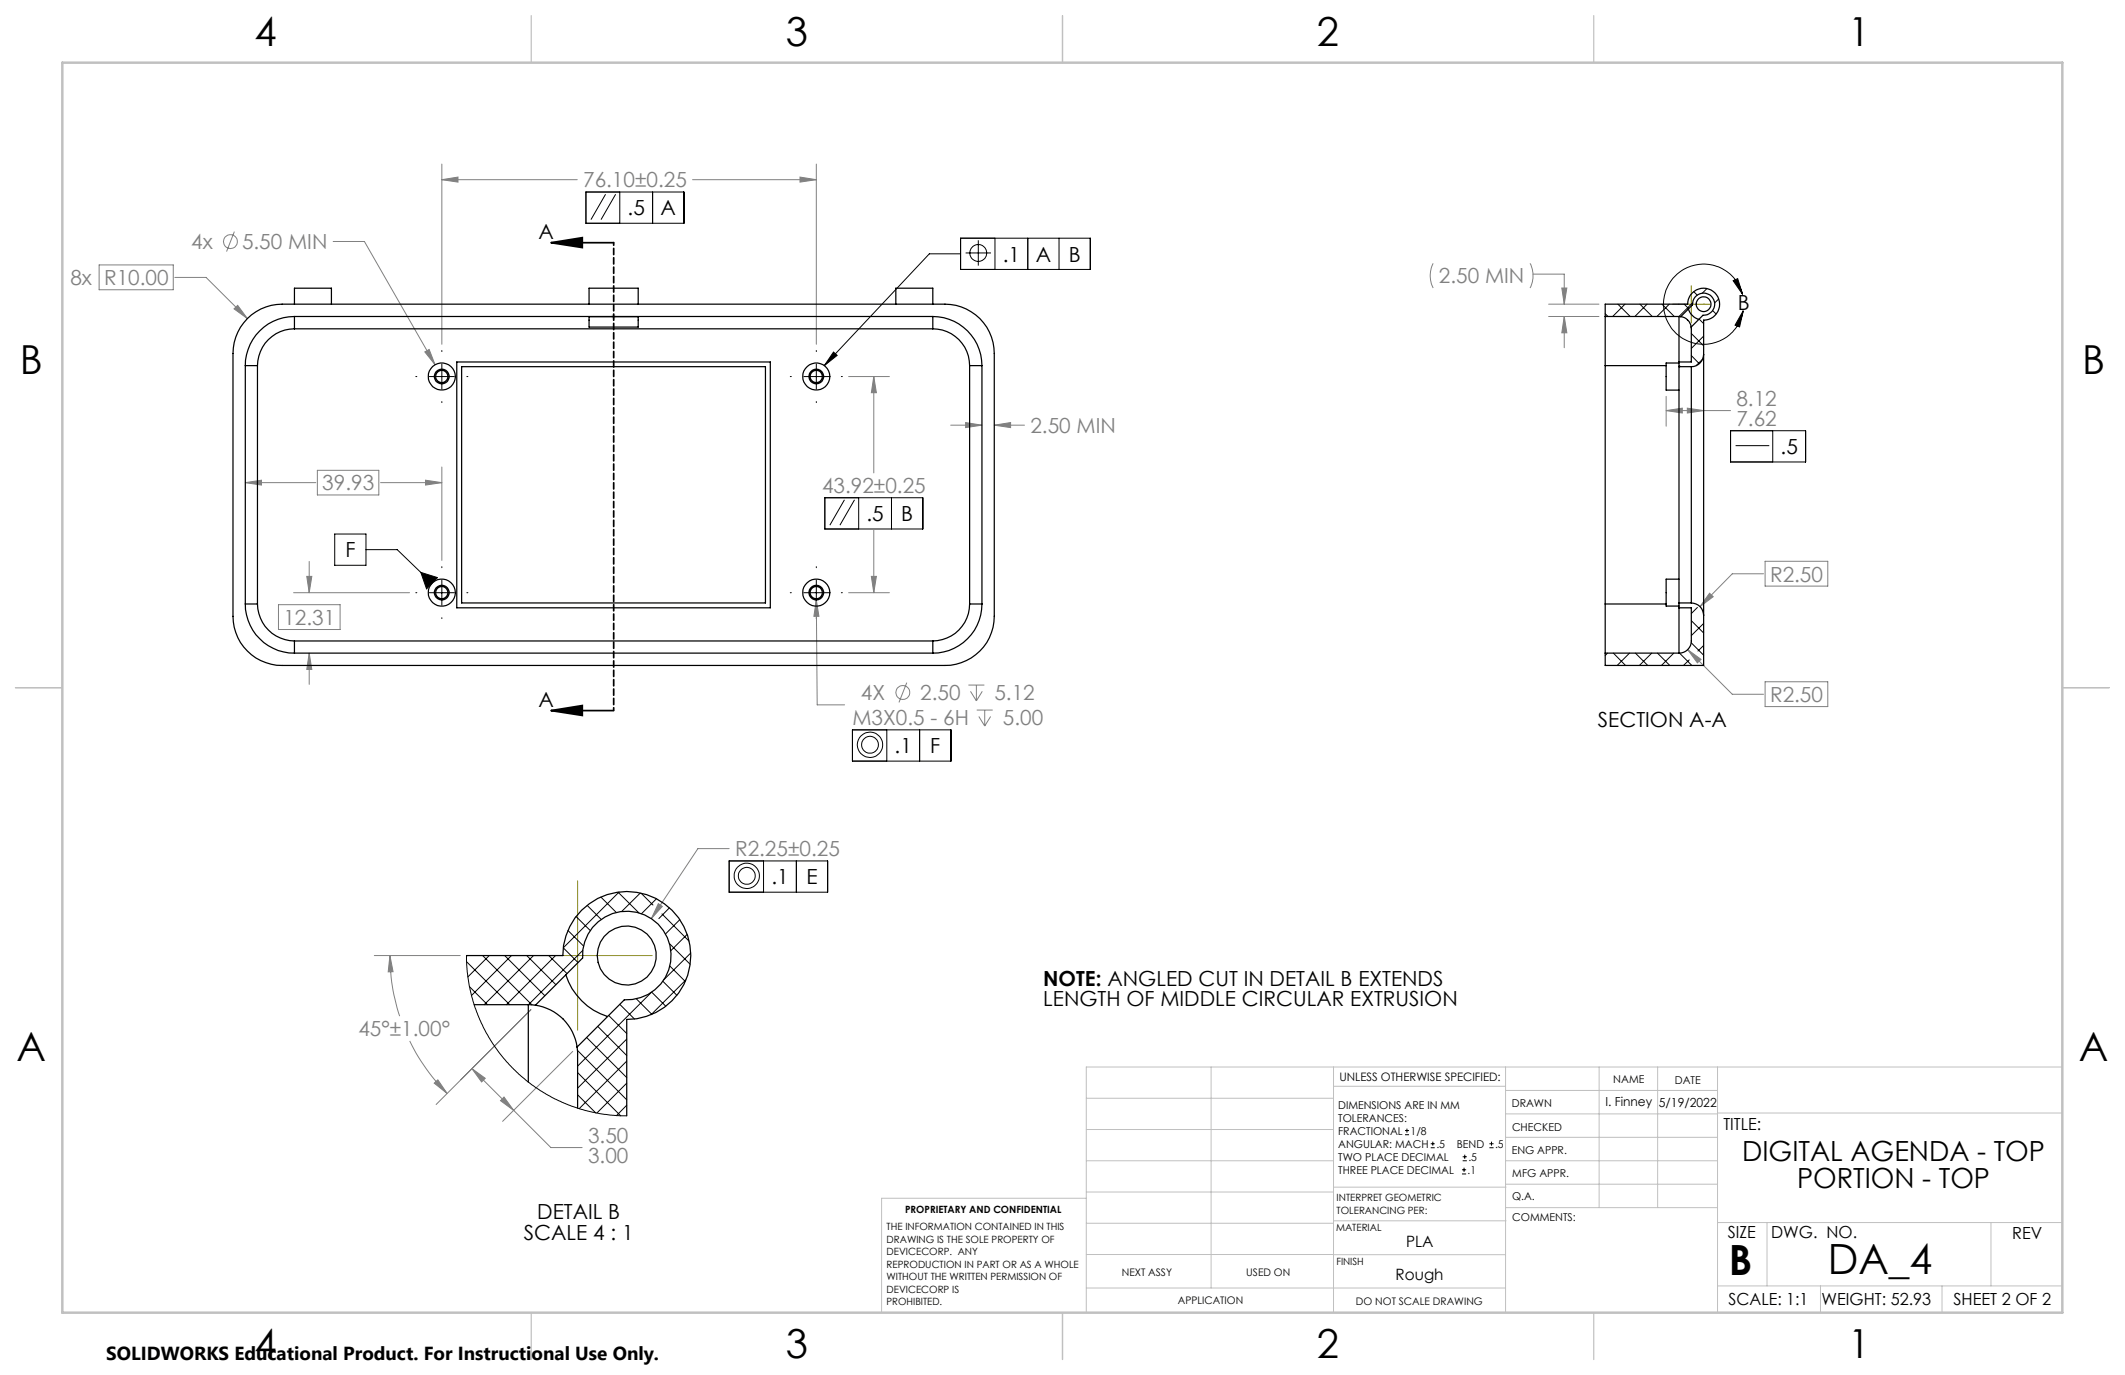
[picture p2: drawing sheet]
<svg xmlns="http://www.w3.org/2000/svg" width="432mm" height="279mm" viewBox="0 0 432 279" stroke-linecap="round" stroke-linejoin="round" font-family="sans-serif">
<g fill="none" stroke="#808080" stroke-width=".2">
<path d="M89.8 36.5l3.3-.5v1zM89.8 33.3v36.7M89.8 36.5h27.5M140.7 36.5h25.2M162.6 36l3.3 .5-3.3 .5zM165.9 33.3v36.7M20.1 53.8h15.1v5.1h-15.1zM35.5 56.4h6.4l8.4 8.3M47.6 47.1l-1.6 4M67.7 49.1h6.3l14.4 25M291.2 53.5a5.5 5.5 0 0 0 0 5M310.9 53.5a5.5 5.5 0 0 1 0 5"/>
<path d="M311.5 55.7h6.4v6.1M317.4 58.5h1l-.5 3.3zM47.6 62.8l.7-.7 2 2.6zM86.3 71.5l.9-.5 1.2 3.1zM172.4 76.5h8.3M177.6 76.5l.5 3.3h-1zM177.6 76.5v19.6M314.7 61.8h10.2M314.7 64.3h10.2M317.9 64.3l.5 3.3h-1zM317.9 64.3v6.4M49.8 98.1l3.3-.5v1z"/>
<path d="M49.8 98.1h14.4M64.5 95.6h12.5v5h-12.5zM77.3 98.1h12.5M86.5 97.6l3.3 .5-3.3 .5zM89.8 94.9v19M193.2 86.4h6.3M196.2 85.9l3.3 .5-3.3 .5zM202 86.4l3.4-.5v1zM202 86.4h6.2M338.6 83.4l3.2-.5v1zM338.6 80.5v6.1M338.6 83.4h13"/>
<path d="M342.9 82.9l3.3 .5-3.3 .5zM62.3 117.1h1.1l-.6 3.3zM62.8 114.1v6.3M177.1 117.1h1l-.5 3.3zM177.6 107.5v12.9M358.4 116.6h-6.4l-6.6 6.7M358.7 114.1h12.7v5h-12.7zM56.6 122.9h12.5v5h-12.5zM59.7 120.4h23.5M62.8 132.7l.6 3.3h-1.1zM62.8 132.7v6.4M165.9 121.9l.2 21.3h5.5"/>
<path d="M165.9 121.9l.5 3.3h-1zM172.4 120.4h8.3M184.3 138.7l-1.6 4M196.8 139.2h3.2M198.4 139.2v3.2M342.9 132l2.8 2-.8 .7zM342.9 132l9.1 9.1h6.4M347.4 120.5l.7 .7-2.7 2.1zM358.7 138.5h12.7v5.1h-12.7zM197.2 140.5l1.2 1.9M198.5 144.3h3.2M198.9 145.6l1.2 1.9"/>
<path d="M199.6 140.5l-1.2 1.9M200.1 144.3v3.2M201.3 145.6l-1.2 1.9M148.2 172.4h-6.4l-9.4 14.3M76.1 194.2h17.4M79.2 194.2l.7 3.2-1 .1zM79.2 194.2v.9a39.4 39.4 0 0 0 2 11.4M133.8 183.6l.8 .6-2.2 2.5zM83.3 211.5a39.6 39.6 0 0 0 7.5 10.7M95.9 217.1l2.7 2-.7 .8zM95.9 217.1l16 16.1h6.4M107.9 205.2l-19.3 19.2"/>
<path d="M116.4 213.6l-14.3 14.3M88.2 220.1l.8-.7 1.8 2.8zM102.4 222.9l2 2.7-2.7-1.9z"/>
<circle cx="46.8" cy="49.1" r="1.41"/>
<circle cx="183.4" cy="140.7" r="1.41"/>
</g>
<g fill="none" stroke="#000" stroke-width=".2">
<path d="M119.1 39h19.9v6.4h-19.9zM123 39.5l-2.9 5.1M125.1 39.5l-3 5.1M125.9 39v6.4M132.6 39v6.4M195.2 48.4h26.3v6.4h-26.3zM195.2 51.6h-6.4l-21.3 22.7M196.2 51.4h5.2M198.8 48.8v5.2M202.2 48.4v6.4M208.8 48.4v6.4M215.2 48.4v6.4"/>
<path d="M352.2 57l.9-.4 1 3.2zM354.1 59.8a8.2 8.2 0 0 0-12.8-4.6 8.2 8.2 0 0 0 .6 13.6 8.2 8.2 0 0 0 12.3-5.7M84.5 76.5h.2M87.2 76.5h5.1M89.8 71.2v.2M89.8 74v5.1M94.9 76.5h.2M160.6 76.5h.2M163.3 76.5h5.1M165.9 71.2v.2M165.9 74v5.1M169.4 71.5l.7 .7-2.6 2.1z"/>
<path d="M171 76.5h.2M354.2 63.1l-.7 3.3-.9-.3zM89.8 81.6v.2M165.9 81.6v.2M351.6 87.5h15.3v6.4h-15.3zM352.7 90.6h6.8M360.2 87.5v6.4M68 108.5h6.4v6.4h-6.4zM74.4 111.7h6.3l7.1 6.8M85.5 116.3l3.4 1.1-2.2 2.3zM89.8 115.1v.3M89.8 117.9v5.1"/>
<path d="M165.9 115.1v.3M165.9 117.9v5.1M167.6 101.1h19.9v6.4h-19.9zM171.6 101.6l-3 5.1M173.6 101.6l-2.9 5.1M174.5 101.1v6.4M181.2 101.1v6.4M84.5 120.4h.2M87.2 120.4h5.1M89.8 125.5v.2M94.9 120.4h.2M160.6 120.4h.2"/>
<path d="M163.3 120.4h5.1M165.9 125.5v.2M171 120.4h.2M173.2 148.3h20v6.4h-20zM180.2 148.3v6.4M186.9 148.3v6.4M148.2 174.9h20v6.4h-20zM155.2 174.9v6.4M161.8 174.9v6.4M285.5 230.6h.8M285.5 229.7h.8M285.9 229.3v.9"/>
<path d="M290.7 233.2h.8M290.7 232.4h.8M291.1 232v.8M297.1 238.5h.8M297.1 237.7h.8M297.2 235.9h.9M297.2 235.1h.9M297.5 237.3v.8M297.6 234.6v.9M302.6 233.2h.9M302.6 232.4h.9M303.1 232v.8"/>
<circle cx="198.8" cy="51.4" r="1.71"/>
<circle cx="176.8" cy="151.3" r="2.57"/>
<circle cx="176.8" cy="151.3" r="1.72"/>
<circle cx="151.7" cy="178" r="2.57"/>
<circle cx="151.7" cy="178" r="1.71"/>
</g>
<path d="M112 49.3h12.7M112 49.3l6.3-1v2zM112 144.4h12.7M112 144.4l6.3-1v2z" fill="none" stroke="#000" stroke-width=".35"/>
<g fill="none" stroke="#c0c0c0" stroke-width=".2">
<path d="M124.2 64.3h1M124.3 64l.7 .7M124.7 63.8v1M125 64l-.7 .7M246.1 216.8v44.9M271 216.8v49.9M305.9 216.8v49.9M324.9 216.8v28.6M336.8 216.8v28.6M349 216.8v49.9M419.1 216.8h-198.4v49.9M220.7 235.9h50.3"/>
<path d="M220.7 229.5h50.3M220.7 223.2h50.3M271 220.7h34.9M305.9 231.1h43.1M305.9 226.3h43.1M305.9 221.6h43.1M305.9 235.9h43.1M349 226.2h70.1M220.7 248.6h50.3M220.7 242.2h50.3M220.7 254.9h50.3M220.7 243.5h-41.6v23.2"/>
<path d="M271 255h34.9M271 248.1h35M271 241.2h35M305.9 240.6h43.1M306 245.4h43M349 248.4h70.1M359.1 248.4v12.9M404.6 248.4v12.9M220.7 261.7h85.2M349 261.3h70.1M369.9 261.3v5.4M394.6 261.3v5.4"/>
</g>
<path d="M124.7 49.3v95.1" fill="none" stroke="#000" stroke-width=".35" stroke-dasharray="1.3 .6" stroke-dashoffset=".7"/>
<path d="M343.7 58v7.6M339.9 61.8h7.6M117.4 179v30.3M102.2 194.2h30.3" fill="none" stroke="#808000" stroke-width=".2"/>
<path d="M108 3.2v9.5M215.9 3.2v9.5M323.8 3.2v9.5M3.1 139.7h9.6M419.1 139.7h9.5M108 266.7v9.6M215.9 266.7v9.6M323.8 266.7v9.6" fill="none" stroke="#c0c0c0" stroke-width=".25"/>
<path d="M12.7 12.7h406.4v254h-406.4z" fill="none" stroke="#c0c0c0" stroke-width=".5"/>
<g fill="#000">
<path d="M112 49.3l6.3-1v2zM112 144.4l6.3-1v2z"/>
<path d="M169.4 71.5l.7 .7-2.6 2.1zM85.5 116.3l3.4 1.1-2.2 2.3zM352.2 57l.9-.4 1 3.2zM354.2 63.1l-.7 3.3-.9-.3z"/>
</g>
<path d="M177.6 76.5l.5 3.3h-1zM177.1 117.1h1l-.5 3.3zM89.8 36.5l3.3-.5v1zM162.6 36l3.3 .5-3.3 .5zM86.3 71.5l2.1 2.6-1.2-3.1zM165.9 121.9l-.5 3.3h1zM196.2 85.9l3.3 .5-3.3 .5zM202 86.4l3.4-.5v1zM49.8 98.1l3.3-.5v1zM86.5 97.6l3.3 .5-3.3 .5zM62.3 117.1h1.1l-.6 3.3zM62.8 132.7l.6 3.3h-1.1zM47.6 62.8l2.7 1.9-2-2.6zM317.4 58.5h1l-.5 3.3zM317.9 64.3l.5 3.3h-1zM342.9 132l2 2.7 .8-.7zM338.6 83.4l3.2-.5v1zM342.9 82.9l3.3 .5-3.3 .5zM347.4 120.5l-2 2.8 2.7-2.1zM133.8 183.6l-1.4 3.1 2.2-2.5zM79.2 194.2l.7 3.2-1 .1zM88.2 220.1l.8-.7 1.8 2.8zM95.9 217.1l2.7 2-.7 .8zM102.4 222.9l2 2.7-2.7-1.9z" fill="#808080"/>
<g fill="none" stroke="#000" stroke-width=".25">
<path d="M49.8 74.3h2.5M49.8 74.3v48.4M50.3 64.7a9.9 9.9 0 0 1 7-2.9h134.7a10 10 0 0 1 10 10v53.4a10 10 0 0 1-10 10h-134.7a10 10 0 0 1-10-10v-53.4a10.1 10.1 0 0 1 3-7.1zM52.3 74.3v48.4M59.8 64.3a10 10 0 0 0-10 10M59.8 64.3v2.5M59.8 66.8a7.5 7.5 0 0 0-7.5 7.5M59.8 61.8v-3.2h7.5v3.2M59.8 64.3h129.7M59.8 66.8h129.7M92.8 73.6h63.7v49.9h-63.7zM93.8 74.5h61.7v48h-61.7z"/>
<path d="M119.7 64.3h10v2.2h-10zM119.7 61.8v-3.2h10v3.2M182 61.8v-3.2h7.5v3.2M189.5 64.3a10 10 0 0 1 10 10M189.5 64.3v2.5M189.5 66.8a7.5 7.5 0 0 1 7.5 7.5M197 74.3h2.5M197 74.3v48.4M199.5 74.3v48.4M326.2 64.3v-2.5h16.7a3.2 3.2 0 0 1 3.3-3.2 3.2 3.2 0 0 1 3.2 3.2 3.2 3.2 0 0 1-3.2 3.3v70.1h-20v-2.5M326.2 64.3v10M326.2 64.3h15"/>
<path d="M326.2 74.3v48.4M326.2 74.3h12.4M341.2 64.3h.3M341.2 73.8h-2.6v5.5h2.6M341.2 64.3v9.3M341.2 74.5h2.5M341.2 73.6v49.9M341.5 64.3l2.4-2.4a2.25 2.25 0 0 1 2.2-2.3 2.25 2.25 0 0 1 2.3 2.3 2.25 2.25 0 0 1-2.4 2.2l-2.4 2.4M341.5 64.3a2.49 2.49 0 0 1 2.1 2.2M343.1 62.8a3.4 3.4 0 0 0 2.1 2.1M343.6 66.5l.1 7.1h-2.5M343.7 74.5v48"/>
<path d="M346.2 72a2.53 2.53 0 0 1-2.5 2.5M341.2 117.7h-2.6v5.5h2.6M49.8 122.7a10 10 0 0 0 10 10M49.8 122.7h2.5M52.3 122.7a7.6 7.6 0 0 0 7.5 7.5M59.8 130.2v2.5M59.8 132.7h129.7M59.8 130.2h129.7M189.5 130.2v2.5M197 122.7h2.5M197 122.7a7.5 7.5 0 0 1-7.5 7.5M199.5 122.7a10 10 0 0 1-10 10"/>
<path d="M326.2 122.7v10M326.2 132.7h15M326.2 122.7h12.4M341.2 123.5h2.5v6.7a2.47 2.47 0 0 1-2.5 2.5M341.2 123.5v9.2M341.2 122.5h2.5M343.7 122.5a2.53 2.53 0 0 1 2.5 2.5M94.8 194.2h19.6a13 13 0 0 1 13-13 13 13 0 0 1 13 13 13 13 0 0 1-13 13v19.5M115 198.1a13.1 13.1 0 0 0 8.4 8.5M96.3 204.2h11.1M107.4 204.2l1.4 .1M107.4 204.2v15.7"/>
<path d="M108.8 204.3l9.6-9.6a9 9 0 0 1 8.8-9.5 9 9 0 0 1 9.2 9.2 9 9 0 0 1-9.5 8.8l-9.6 9.6M108.8 204.3a10 10 0 0 1 8.5 8.5M117.3 212.8l.1 12.4"/>
<circle cx="89.8" cy="76.5" r="1.5"/>
<circle cx="89.8" cy="76.5" r="1.24"/>
<circle cx="89.8" cy="76.5" r="2.75"/>
<circle cx="165.9" cy="76.5" r="1.24"/>
<circle cx="165.9" cy="76.5" r="1.49"/>
<circle cx="165.9" cy="76.5" r="2.75"/>
<circle cx="346.2" cy="61.8" r="1.51"/>
<circle cx="89.8" cy="120.4" r="1.5"/>
<circle cx="89.8" cy="120.4" r="1.24"/>
<circle cx="89.8" cy="120.4" r="2.75"/>
<circle cx="165.9" cy="120.4" r="1.24"/>
<circle cx="165.9" cy="120.4" r="1.49"/>
<circle cx="165.9" cy="120.4" r="2.75"/>
<circle cx="127.4" cy="194.2" r="6"/>
</g>
<g fill="none" stroke="#000" stroke-width=".2">
<path d="M344.2 59.3l.7 .7M346.9 58.6l-1 1M326.2 63.7l.5 .6M328.8 61.8l2.5 2.5M330.2 61.8l-2.5 2.5M333.2 61.8l2.5 2.5M334.7 61.8l-2.5 2.5M337.7 61.8l2.5 2.5M339.2 61.8l-2.5 2.5M341.2 74.2l.3 .3M342.2 61.8l.9 .9M343.7 72.2l1.6 1.7"/>
<path d="M343.7 67.8l2.5 2.5M343.9 61.6l-2.7 2.7M345.3 64.8l.9 1M346 73l-1.3 1.3M346.2 68.3l-2.5 2.5M348 63.1l.7 .7M349.2 60.7l-.8 .9M326.6 132.7l-.4 .5M327.8 132.7l2.5 2.5M331.1 132.7l-2.5 2.5M332.3 132.7l2.5 2.5M335.6 132.7l-2.5 2.5"/>
<path d="M336.8 132.7l2.5 2.5M340.1 132.7l-2.5 2.5M341.3 132.7l2.5 2.5M341.3 122.5l-.1 .2M343.3 134.1l-1.2 1.1M343.6 130.6l2.6 2.5M343.7 126.1l2.5 2.5M344.9 123.4l-1.2 1.3M346.2 126.7l-2.5 2.5M346.2 131.2l-1.2 1.1M94.8 195.4l8.8 8.8M94.8 194.2l.1 3.2 .5 2.9 .7 3.1 1 2.9 1.7 3.5 1.4 2.4 2.2 2.9 1.7 1.9 1.8 1.7 2.9 2.3 2.1 1.3 3.3 1.7 3.5 1.3 3.3 .8 3 .5 3.4 .1"/>
<path d="M94.9 194.2l-.1 .1M98.1 194.2l10 10M99.4 194.2l-4.3 4.3M102.6 194.2l8.1 8.1M103.9 194.2l-8.1 8.1M107 194.2l6 5.9M108.4 194.2l-10 10M111.5 194.2l3.7 3.6M112.9 194.2l-10 10M114.5 192.6l2.9 3M115.4 189.1l3.2 3.1M117.1 186.2l2.8 2.9"/>
<path d="M118.4 193.1l-11 11.1M119.3 184l2.9 2.8M122.1 182.3l3.1 3.1M125.6 181.3l4.2 4.2M125.8 181.3l-11.3 11.3M130.1 181.5l-3.8 3.7M130.3 181.5l2.4 2.4M133.4 182.6l-3 3.1M134.5 185.7l5.5 5.5M134.7 199.4l2.8 2.8M136 184.5l-2.1 2.2M136 191.7l4.2 4.2"/>
<path d="M136.1 196.3l3.1 3.1M138.1 186.9l-2.9 2.9M139.4 199.1l-7.1 7.1M139.6 189.9l-3.3 3.3M140.4 193.6l-5.5 5.5M95.4 200.5l3.7 3.7M117.3 213.4l10.1 10.1M117.4 217.9l8.7 8.8M119.2 210.8l8.2 8.2M121.5 208.6l5.9 5.9M123.7 206.3l3.7 3.7M125.9 204.1l3 3"/>
<path d="M127.4 211.1l-10 10M127.4 215.6l-9.7 9.7M129.3 203l3.2 3.1M132.3 201.7l-14.9 14.9M132.4 201.6l2.9 2.9M117.4 222.5l3.6 3.6M127.4 220.1l-6.1 6.1M127.4 224.6l-2.1 2.1"/>
</g>
<g font-size="8.5">
<text x="351.3" y="259">B</text>
<text x="371.4" y="258.9">DA_4</text>
</g>
<g font-size="8.1">
<text x="51.7" y="9.3">4</text>
<text x="159.7" y="9.3">3</text>
<text x="267.6" y="9.3">2</text>
<text x="375.6" y="9.3">1</text>
<text x="4" y="76">B</text>
<text x="423.1" y="76">B</text>
<text x="3.3" y="215.7">A</text>
<text x="422.4" y="215.7">A</text>
<text x="51.7" y="276">4</text>
<text x="159.7" y="276">3</text>
<text x="267.6" y="276">2</text>
<text x="375.6" y="276">1</text>
</g>
<g font-size="5.6">
<text x="354" y="235.8">DIGITAL AGENDA - TOP</text>
<text x="365.2" y="241.5">PORTION - TOP</text>
</g>
<g font-size="4.2" fill="#808080">
<text x="118.5" y="38.1">76.10±0.25</text>
<text x="38.8" y="50.6">4x</text>
<text x="49.2" y="50.6">5.50 MIN</text>
<text x="14.3" y="57.9">8x</text>
<text x="21.1" y="57.9">R10.00</text>
<text x="292.4" y="57.6">2.50 MIN</text>
<text x="352.8" y="82.5">8.12</text>
<text x="209.4" y="88">2.50 MIN</text>
<text x="352.8" y="86.6">7.62</text>
<text x="65.5" y="99.7">39.93</text>
<text x="167" y="100.2">43.92±0.25</text>
<text x="359.7" y="118.2">R2.50</text>
<text x="57.6" y="127">12.31</text>
<text x="174.9" y="142.2">4X</text>
<text x="187" y="142.3">2.50</text>
<text x="202.1" y="142.3">5.12</text>
<text x="359.7" y="142.7">R2.50</text>
<text x="173.2" y="147.3">M3X0.5 - 6H</text>
<text x="203.8" y="147.3">5.00</text>
<text x="149.4" y="174">R2.25±0.25</text>
<text x="72.8" y="210.6">45°±1.00°</text>
<text x="119.5" y="232.2">3.50</text>
<text x="119.5" y="236.4">3.00</text>
</g>
<g font-size="4.2">
<text x="127.5" y="43.8">.5</text>
<text x="134.2" y="43.8">A</text>
<text x="109.4" y="48.5">A</text>
<text x="203.8" y="53.1">.1</text>
<text x="210.5" y="53.1">A</text>
<text x="217.2" y="53.1">B</text>
<text x="353.1" y="63.1">B</text>
<text x="361.8" y="92.3">.5</text>
<text x="176.1" y="105.9">.5</text>
<text x="183.1" y="105.9">B</text>
<text x="70.2" y="113.3">F</text>
<text x="109.4" y="143.6">A</text>
<text x="324.7" y="147.7">SECTION A-A</text>
<text x="181.8" y="153.1">.1</text>
<text x="189" y="153.1">F</text>
<text x="156.7" y="179.7">.1</text>
<text x="163.9" y="179.7">E</text>
<text x="212" y="200.3">NOTE: ANGLED CUT IN DETAIL B EXTENDS</text>
<text x="212" y="204.4">LENGTH OF MIDDLE CIRCULAR EXTRUSION</text>
<text x="106.5" y="252">SCALE 4 : 1</text>
<text x="109.2" y="247.8">DETAIL B</text>
</g>
<text font-size="3.8" x="21.6" y="276.3">SOLIDWORKS Educational Product. For Instructional Use Only.</text>
<g font-size="3.4">
<text x="350.2" y="229.5">TITLE:</text>
<text x="351.1" y="251.6">SIZE</text>
<text x="359.9" y="251.6">DWG. NO.</text>
<text x="408.9" y="251.7">REV</text>
<text x="351.2" y="265.2">SCALE: 1:1</text>
<text x="370.1" y="265.3">WEIGHT: 52.93</text>
<text x="396.9" y="265.2">SHEET 2 OF 2</text>
</g>
<g font-size="3.2">
<text x="285.7" y="253.3">PLA</text>
<text x="283.6" y="260.1">Rough</text>
</g>
<g font-size="2.5">
<text x="326.2" y="224.8">I. Finney</text>
<text x="337.1" y="224.9">5/19/2022</text>
</g>
<text font-size="2.4" x="272.2" y="219.7">UNLESS OTHERWISE SPECIFIED:</text>
<g font-size="2.2">
<text x="327.8" y="220.1">NAME</text>
<text x="340.3" y="220.2">DATE</text>
<text x="271.9" y="225.3">DIMENSIONS ARE IN MM</text>
<text x="271.9" y="227.9">TOLERANCES:</text>
<text x="307.2" y="224.9">DRAWN</text>
<text x="271.9" y="230.6">FRACTIONAL</text>
<text x="271.9" y="233.2">ANGULAR: MACH</text>
<text x="286.6" y="230.6">1/8</text>
<text x="291.9" y="233.2">.5</text>
<text x="296" y="233.2">BEND</text>
<text x="303.8" y="233.2">.5</text>
<text x="307.3" y="229.8">CHECKED</text>
<text x="271.9" y="238.5">THREE PLACE DECIMAL</text>
<text x="271.9" y="235.9">TWO PLACE DECIMAL</text>
<text x="298.2" y="238.5">.1</text>
<text x="298.4" y="235.9">.5</text>
<text x="307.2" y="234.5">ENG APPR.</text>
<text x="307.3" y="239.2">MFG APPR.</text>
<text x="307.3" y="243.9">Q.A.</text>
<text x="307.3" y="248.1">COMMENTS:</text>
</g>
<g font-size="2.1">
<text x="227.9" y="259.2">NEXT ASSY</text>
<text x="253.3" y="259.2">USED ON</text>
<text x="239.3" y="265">APPLICATION</text>
<text x="275.5" y="265.1">DO NOT SCALE DRAWING</text>
</g>
<g font-size="2">
<text x="271.6" y="244.1">INTERPRET GEOMETRIC</text>
<text x="180.2" y="250">THE INFORMATION CONTAINED IN THIS</text>
<text x="183.9" y="246.4">PROPRIETARY AND CONFIDENTIAL</text>
<text x="271.5" y="250.2">MATERIAL</text>
<text x="271.6" y="246.6">TOLERANCING PER:</text>
<text x="180.2" y="252.5">DRAWING IS THE SOLE PROPERTY OF</text>
<text x="180.2" y="255.1">DEVICECORP. ANY</text>
<text x="180.2" y="257.6">REPRODUCTION IN PART OR AS A WHOLE</text>
<text x="271.5" y="257">FINISH</text>
<text x="180.2" y="260.1">WITHOUT THE WRITTEN PERMISSION OF</text>
<text x="180.2" y="262.6">DEVICECORP IS</text>
<text x="180.2" y="265.2">PROHIBITED.</text>
</g>
</svg>
